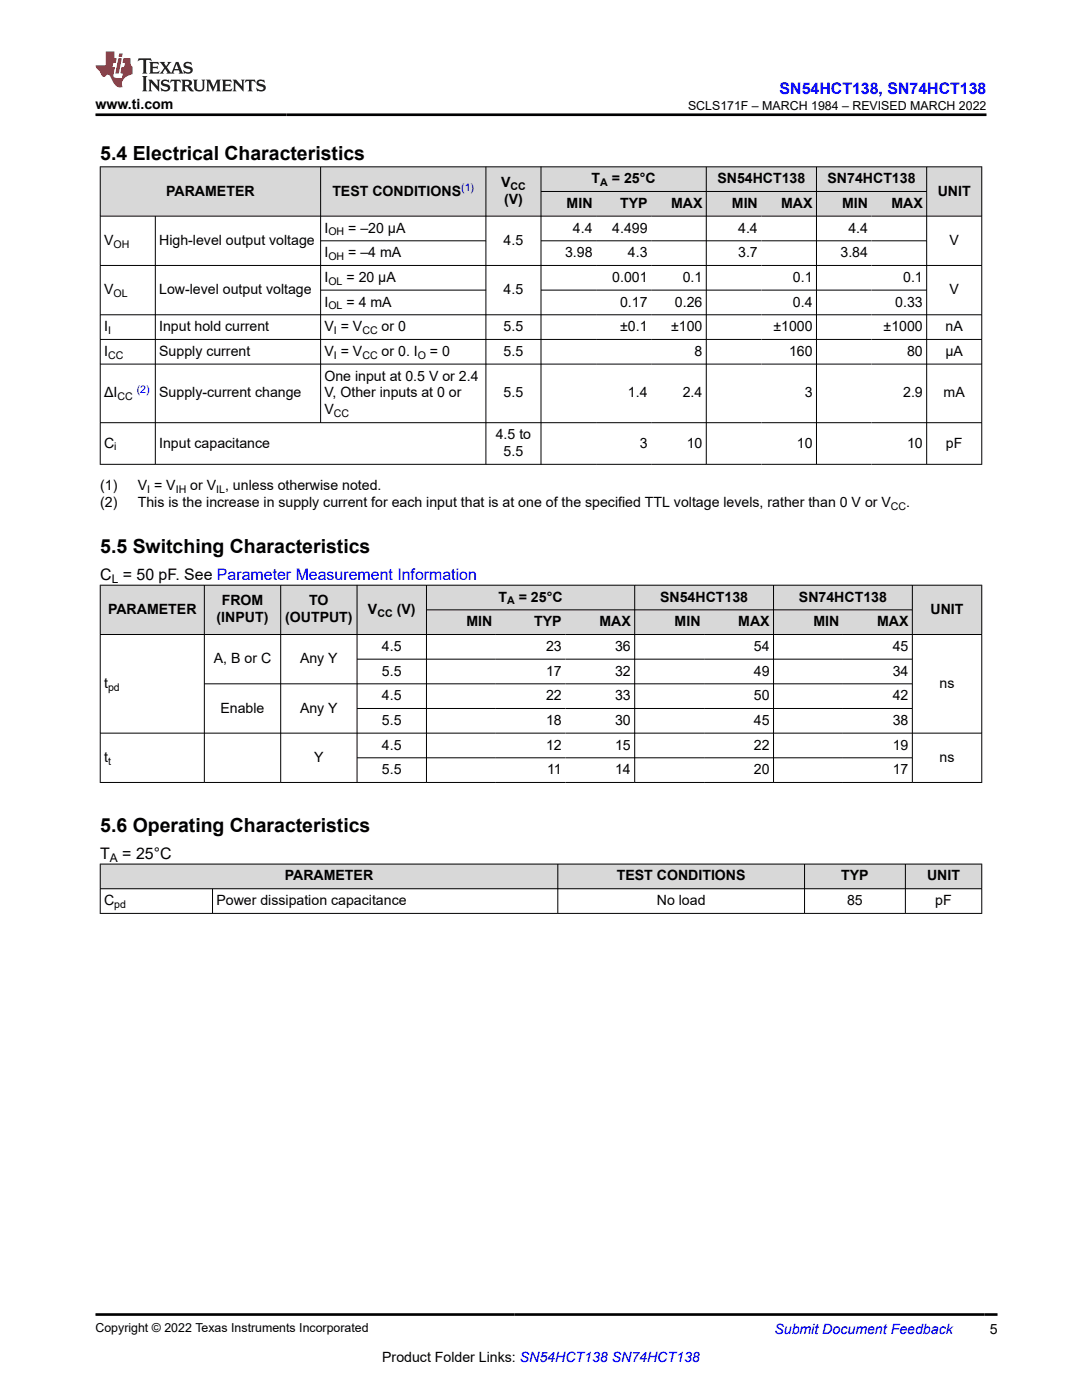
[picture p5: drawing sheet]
<svg xmlns="http://www.w3.org/2000/svg" width="216mm" height="279mm" viewBox="0 0 216 279" stroke-linecap="round" stroke-linejoin="round" font-family="sans-serif">
<g fill="#d8d8d8">
<path d="M20 33.3h175.9v4.9h-175.9z" fill-rule="evenodd"/>
<path d="M20.1 33.4h43.8v9.7h-43.8z" fill-rule="evenodd"/>
<path d="M64 33.4h32.9v9.7h-32.9z" fill-rule="evenodd"/>
<path d="M97 33.4h10.9v9.7h-10.9z" fill-rule="evenodd"/>
<path d="M108 33.4h32.9v4.8h-32.9z" fill-rule="evenodd"/>
<path d="M141 33.4h21.9v4.8h-21.9z" fill-rule="evenodd"/>
<path d="M163 33.4h21.8v4.8h-21.8z" fill-rule="evenodd"/>
<path d="M185 33.4h10.8v9.7h-10.8z" fill-rule="evenodd"/>
<path d="M108 38.3h10.9v4.8h-10.9z" fill-rule="evenodd"/>
<path d="M118.9 38.3h11v4.8h-11z" fill-rule="evenodd"/>
<path d="M129.9 38.3h11v4.8h-11z" fill-rule="evenodd"/>
<path d="M141 38.3h10.9v4.8h-10.9z" fill-rule="evenodd"/>
<path d="M151.9 38.3h11v4.8h-11z" fill-rule="evenodd"/>
<path d="M163 38.3h10.9v4.8h-10.9z" fill-rule="evenodd"/>
<path d="M173.9 38.3h10.9v4.8h-10.9z" fill-rule="evenodd"/>
</g>
<g fill="none" stroke="#000" stroke-width=".2">
<path d="M19.9 33.3h176.1M20 33.2v59.5M64 33.2v51.2M97 33.2v59.5M107.9 33.2v59.5M107.9 38.2h77.1M140.9 33.2v59.5M162.9 33.2v59.5M184.9 33.2v59.5M195.9 33.2v59.5M19.9 43.1h176.1M19.9 53h176.1"/>
<path d="M31 43.1v49.6M64 48.1h33M64 57.9h33M107.9 48.1h77.1M107.9 57.9h77.1M19.9 62.8h176.1M19.9 67.7h176.1M19.9 72.7h176.1M19.9 84.4h176.1M19.9 92.7h176.1"/>
</g>
<g fill="#d8d8d8">
<path d="M20 116.8h175.9v4.9h-175.9z" fill-rule="evenodd"/>
<path d="M20.1 116.8h20.6v9.8h-20.6z" fill-rule="evenodd"/>
<path d="M40.8 116.8h15.1v9.8h-15.1z" fill-rule="evenodd"/>
<path d="M56.1 116.8h15.1v9.8h-15.1z" fill-rule="evenodd"/>
<path d="M71.3 116.8h13.7v9.8h-13.7z" fill-rule="evenodd"/>
<path d="M85.2 116.8h41.4v4.8h-41.4z" fill-rule="evenodd"/>
<path d="M126.7 116.8h27.6v4.8h-27.6z" fill-rule="evenodd"/>
<path d="M154.4 116.8h27.6v4.8h-27.6z" fill-rule="evenodd"/>
<path d="M182.1 116.8h13.7v9.8h-13.7z" fill-rule="evenodd"/>
<path d="M85.2 121.8h13.7v4.8h-13.7z" fill-rule="evenodd"/>
<path d="M98.9 121.8h13.9v4.8h-13.9z" fill-rule="evenodd"/>
<path d="M112.8 121.8h13.8v4.8h-13.8z" fill-rule="evenodd"/>
<path d="M126.7 121.8h13.8v4.8h-13.8z" fill-rule="evenodd"/>
<path d="M140.5 121.8h13.8v4.8h-13.8z" fill-rule="evenodd"/>
<path d="M154.4 121.8h13.8v4.8h-13.8z" fill-rule="evenodd"/>
<path d="M168.2 121.8h13.8v4.8h-13.8z" fill-rule="evenodd"/>
</g>
<g fill="none" stroke="#000" stroke-width=".2">
<path d="M19.9 116.8h176.1M20 116.7v39.5M40.8 116.7v39.5M56 116.7v39.5M71.2 116.7v39.5M85.1 116.7v39.5M126.6 116.7v39.5M154.3 116.7v39.5M182 116.7v39.5M195.9 116.7v39.5M19.9 126.6h176.1M71.2 131.6h110.9"/>
<path d="M85.1 121.7h97M182.1 136.5h-141.3M19.9 146.3h176.1M19.9 156.2h176.1M71.2 141.4h110.9M71.2 151.2h110.9"/>
</g>
<g fill="#d8d8d8">
<path d="M20 172.4h175.9v5h-175.9z" fill-rule="evenodd"/>
<path d="M20.1 172.5h91.1v4.8h-91.1z" fill-rule="evenodd"/>
<path d="M111.4 172.5h49.1v4.8h-49.1z" fill-rule="evenodd"/>
<path d="M160.6 172.5h20v4.8h-20z" fill-rule="evenodd"/>
<path d="M180.7 172.5h15.1v4.8h-15.1z" fill-rule="evenodd"/>
</g>
<path d="M19.9 172.4h176.1M19.9 177.4h176.1M20 172.4v10M42.4 177.4v5M111.3 172.4v10M160.5 172.4v10M180.7 172.4v10M195.9 172.4v10M19.9 182.3h176.1" fill="none" stroke="#000" stroke-width=".2"/>
<path d="M27.7 11.6l-.2 .6 .5-.2h.6v.1v2.2l-.2 .4h1l-.2-.4v-2.2v-.1h.5l.5 .2-.1-.6zM29.8 12.4l.2 .3v1.6l-.2 .4h1.9l.1-.6a1.08 1.08 0 0 1-1.3 .2v-.7h.6l.4 .2v-.7l-.4 .2h-.6v-.5l.2-.2a1 1 0 0 1 1 .3l-.1-.5zM31.8 12.4l1 1.1-1 1.2h.9l-.2-.2 .4-.8 .5 .8-.2 .2h1.6l-.2-.2 .1-.5h1l.1 .5-.1 .2h.9l-.2-.4-.8-1.9h-.5l-1 2.1-.8-1.1 .9-1h-.8l.2 .2-.5 .6-.3-.6 .1-.2zM35.2 12.8l.4 1h-.8zM36.8 12.5a.65 .65 0 0 0-.2 .7 .65 .65 0 0 0 .6 .5l.7 .1 .1 .3a.79 .79 0 0 1-.7 .4 .79 .79 0 0 1-.7-.5l.1 .7 .2-.1a.93 .93 0 0 0 1.1 0 .93 .93 0 0 0 .4-.9 1.46 1.46 0 0 0-1.2-.6l-.1-.3a1.09 1.09 0 0 1 1.2 .2l-.2-.6-.1 .1-.6-.2zM28.4 15.2l.2 .4v2.2l-.2 .4h1l-.2-.4v-2.2l.2-.4zM29.6 15.9l.2 .4v1.5l-.2 .4h.8l-.3-.4v-1.3l1.7 1.8v-2l.2-.4h-.8l.2 .2 .1 1.1-1.2-1.3zM32.3 16a.65 .65 0 0 0-.2 .8 .65 .65 0 0 0 .7 .4l.6 .2 .1 .2a.79 .79 0 0 1-.7 .4 .79 .79 0 0 1-.7-.5l.1 .7 .2-.1a.93 .93 0 0 0 1.1 .1 .93 .93 0 0 0 .4-1 1.46 1.46 0 0 0-1.2-.5l-.1-.4a1.09 1.09 0 0 1 1.2 .2l-.2-.6-.1 .1-.6-.1zM34.1 15.9l-.1 .6a.63 .63 0 0 1 .7-.3l.1 1.6-.3 .4h1l-.2-.4v-1.6a.66 .66 0 0 1 .8 .3l-.1-.6zM36.2 15.9l.2 .4v1.5l-.2 .4h.9l-.2-.2v-.7h.5l.1 .2a.79 .79 0 0 0 1.2 .6l-1-.9a.61 .61 0 0 0 .6-.6 .61 .61 0 0 0-.5-.7zM36.9 16.2h.2a.47 .47 0 0 1 .5 .1 .47 .47 0 0 1 .1 .5l-.2 .1-.6 .1zM38.5 15.9l.2 .2a2.27 2.27 0 0 0 .4 2 1.04 1.04 0 0 0 1.7-.7v-1.3l.2-.2h-.8l.2 .4v1.1a.6 .6 0 0 1-.6 .6 .6 .6 0 0 1-.6-.6v-1.1l.3-.4zM41.1 15.9l.2 .4v1.5l-.2 .4h.7l-.2-.4v-1.4l.9 1.9 .8-1.9v1.4l-.2 .4h1l-.3-.4v-1.5l.3-.4h-.8l-.7 1.5-.7-1.5zM44.3 15.9l.2 .4v1.5l-.2 .4h1.9l.1-.6a1.09 1.09 0 0 1-1.3 .2v-.7h.6l.4 .2v-.6l-.4 .2h-.6v-.6l.2-.1a1.01 1.01 0 0 1 1 .3l-.1-.6zM46.4 15.9l.3 .4v1.5l-.3 .4h.8l-.2-.4v-1.3l1.6 1.8v-2l.2-.4h-.7l.2 .2v1.1l-1.2-1.3zM49 15.9l-.1 .6a.63 .63 0 0 1 .8-.3v1.6l-.3 .4h1l-.2-.4v-1.6a.66 .66 0 0 1 .8 .3l-.1-.6zM51.4 16a.65 .65 0 0 0-.2 .8 .65 .65 0 0 0 .6 .4l.6 .2 .2 .2a.79 .79 0 0 1-.8 .4 .79 .79 0 0 1-.6-.5l.1 .7 .2-.1a.93 .93 0 0 0 1 .1 .93 .93 0 0 0 .5-1 1.46 1.46 0 0 0-1.3-.5l-.1-.4a1.09 1.09 0 0 1 1.3 .2l-.2-.6-.2 .1-.5-.1z" fill="#231f20"/>
<path d="M21.1 10.3v2.7h-2.1l.1 .4 .9 1a.95 .95 0 0 0 .9 .9 .59 .59 0 0 1 .6-.4 .59 .59 0 0 1 .5 .3l.4 .8a1.59 1.59 0 0 0 2.1 1.4 1.61 1.61 0 0 1 1-2.3l1-.3-.1-1.5a1.59 1.59 0 0 1-.4-1.7h-1.4l-.2 .9h.5l-.1 .9h-.5l-.2 .9v.3l.4 .1-.2 .9h-.6a.73 .73 0 0 1-1.1-.7l.3-1.5h-.5l.2-.9h.5l.2-.9h-.5v-1.3zM23.6 11.6l-.6 3.1h.7l.6-3.1zM23.8 10.7l-.1 .6h.7l.1-.6z" fill="#ed1c24"/>
<path d="M19 22.9h177.8M19 262.3h180" fill="none" stroke="#000" stroke-width=".53"/>
<g font-size="3.9">
<text x="20" y="32">5.4 Electrical Characteristics</text>
<text x="20" y="110.3">5.5 Switching Characteristics</text>
<text x="20" y="166">5.6 Operating Characteristics</text>
</g>
<text font-size="3.2" fill="#00f" x="155.6" y="18.7">SN54HCT138, SN74HCT138</text>
<g font-size="3.2">
<text x="20" y="115.7">C = 50 pF. See Parameter Measurement Information</text>
<text x="20" y="171.4">T</text>
<text x="24.4" y="171.4">= 25°C</text>
</g>
<g font-size="2.8">
<text x="19" y="21.8">www.ti.com</text>
<text x="33.2" y="39">PARAMETER</text>
<text x="66.3" y="39">TEST CONDITIONS</text>
<text x="100" y="37.3">V</text>
<text x="100.6" y="40.7">(V)</text>
<text x="113.1" y="41.5">MIN</text>
<text x="118.1" y="36.6">T</text>
<text x="122.1" y="36.6">= 25°C</text>
<text x="123.7" y="41.5">TYP</text>
<text x="133.9" y="41.5">MAX</text>
<text x="143.1" y="36.6">SN54HCT138</text>
<text x="146" y="41.5">MIN</text>
<text x="155.9" y="41.5">MAX</text>
<text x="165.1" y="36.6">SN74HCT138</text>
<text x="168" y="41.5">MIN</text>
<text x="177.9" y="41.5">MAX</text>
<text x="187.1" y="39">UNIT</text>
<text x="64.7" y="46.4">I</text>
<text x="69.5" y="46.4">= –20 μA</text>
<text x="114.3" y="46.4">4.4</text>
<text x="122.2" y="46.4">4.499</text>
<text x="147.3" y="46.4">4.4</text>
<text x="169.3" y="46.4">4.4</text>
<text x="20.8" y="48.9">V</text>
<text x="31.8" y="48.9">High-level output voltage</text>
<text x="64.7" y="51.3">I</text>
<text x="69.5" y="51.3">= –4 mA</text>
<text x="100.5" y="48.9">4.5</text>
<text x="112.7" y="51.3">3.98</text>
<text x="125.3" y="51.3">4.3</text>
<text x="147.3" y="51.3">3.7</text>
<text x="167.7" y="51.3">3.84</text>
<text x="189.5" y="48.9">V</text>
<text x="20.8" y="58.7">V</text>
<text x="31.8" y="58.7">Low-level output voltage</text>
<text x="64.7" y="56.3">I</text>
<text x="69.1" y="56.3">= 20 μA</text>
<text x="100.5" y="58.7">4.5</text>
<text x="122.2" y="56.3">0.001</text>
<text x="136.2" y="56.3">0.1</text>
<text x="158.2" y="56.3">0.1</text>
<text x="180.2" y="56.3">0.1</text>
<text x="189.5" y="58.7">V</text>
<text x="64.7" y="61.2">I</text>
<text x="69.1" y="61.2">= 4 mA</text>
<text x="123.7" y="61.2">0.17</text>
<text x="134.7" y="61.2">0.26</text>
<text x="158.2" y="61.2">0.4</text>
<text x="178.6" y="61.2">0.33</text>
<text x="20.8" y="66.1">I</text>
<text x="20.8" y="71">I</text>
<text x="31.8" y="66.1">Input hold current</text>
<text x="31.8" y="71">Supply current</text>
<text x="64.7" y="66.1">V = V</text>
<text x="64.7" y="71">V = V</text>
<text x="76.2" y="66.1">or 0</text>
<text x="76.2" y="71">or 0. I</text>
<text x="85.8" y="71">= 0</text>
<text x="100.5" y="66.1">5.5</text>
<text x="100.5" y="71">5.5</text>
<text x="123.8" y="66.1">±0.1</text>
<text x="133.9" y="66.1">±100</text>
<text x="138.6" y="71">8</text>
<text x="154.3" y="66.1">±1000</text>
<text x="157.4" y="71">160</text>
<text x="176.3" y="66.1">±1000</text>
<text x="181" y="71">80</text>
<text x="188.6" y="71">μA</text>
<text x="188.7" y="66.1">nA</text>
<text x="64.7" y="75.9">One input at 0.5 V or 2.4</text>
<text x="20.8" y="79.3">ΔI</text>
<text x="31.8" y="79.3">Supply-current change</text>
<text x="64.7" y="79.3">V, Other inputs at 0 or</text>
<text x="64.7" y="82.7">V</text>
<text x="100.5" y="79.3">5.5</text>
<text x="125.3" y="79.3">1.4</text>
<text x="136.2" y="79.3">2.4</text>
<text x="160.6" y="79.3">3</text>
<text x="180.2" y="79.3">2.9</text>
<text x="188.3" y="79.3">mA</text>
<text x="20.8" y="89.3">C</text>
<text x="31.8" y="89.3">Input capacitance</text>
<text x="98.9" y="87.6">4.5 to</text>
<text x="127.7" y="89.3">3</text>
<text x="137" y="89.3">10</text>
<text x="159" y="89.3">10</text>
<text x="181" y="89.3">10</text>
<text x="188.8" y="89.3">pF</text>
<text x="100.5" y="91">5.5</text>
<text x="20" y="101.2">(2)</text>
<text x="20" y="97.8">(1)</text>
<text x="27.5" y="97.8">V = V</text>
<text x="27.5" y="101.2">This is the increase in supply current for each input that is at one of the specified TTL voltage levels, rather than 0 V or V</text>
<text x="38" y="97.8">or V , unless otherwise noted.</text>
<text x="180.8" y="101.2">.</text>
<text x="21.6" y="122.5">PARAMETER</text>
<text x="43.2" y="124.2">(INPUT)</text>
<text x="44.2" y="120.8">FROM</text>
<text x="56.9" y="124.2">(OUTPUT)</text>
<text x="61.7" y="120.8">TO</text>
<text x="73.4" y="122.5">V</text>
<text x="79.2" y="122.5">(V)</text>
<text x="93.1" y="125">MIN</text>
<text x="99.5" y="120.1">T</text>
<text x="103.5" y="120.1">= 25°C</text>
<text x="106.6" y="125">TYP</text>
<text x="119.6" y="125">MAX</text>
<text x="131.7" y="120.1">SN54HCT138</text>
<text x="134.6" y="125">MIN</text>
<text x="147.3" y="125">MAX</text>
<text x="159.4" y="120.1">SN74HCT138</text>
<text x="162.3" y="125">MIN</text>
<text x="175" y="125">MAX</text>
<text x="185.7" y="122.5">UNIT</text>
<text x="76.2" y="129.9">4.5</text>
<text x="109" y="129.9">23</text>
<text x="122.7" y="129.9">36</text>
<text x="150.4" y="129.9">54</text>
<text x="178.1" y="129.9">45</text>
<text x="20.8" y="137.3">t</text>
<text x="42.7" y="132.4">A, B or C</text>
<text x="59.9" y="132.4">Any Y</text>
<text x="76.2" y="134.8">5.5</text>
<text x="109" y="134.8">17</text>
<text x="122.7" y="134.8">32</text>
<text x="150.4" y="134.8">49</text>
<text x="178.1" y="134.8">34</text>
<text x="187.5" y="137.3">ns</text>
<text x="44" y="142.2">Enable</text>
<text x="59.9" y="142.2">Any Y</text>
<text x="76.2" y="139.7">4.5</text>
<text x="109" y="139.7">22</text>
<text x="122.7" y="139.7">33</text>
<text x="150.4" y="139.7">50</text>
<text x="178.1" y="139.7">42</text>
<text x="76.2" y="149.6">4.5</text>
<text x="76.2" y="144.7">5.5</text>
<text x="109" y="144.7">18</text>
<text x="109" y="149.6">12</text>
<text x="122.7" y="144.7">30</text>
<text x="122.7" y="149.6">15</text>
<text x="150.4" y="144.7">45</text>
<text x="150.4" y="149.6">22</text>
<text x="178.1" y="144.7">38</text>
<text x="178.1" y="149.6">19</text>
<text x="20.8" y="152">t</text>
<text x="62.7" y="152">Y</text>
<text x="76.2" y="154.5">5.5</text>
<text x="109.2" y="154.5">11</text>
<text x="122.7" y="154.5">14</text>
<text x="150.4" y="154.5">20</text>
<text x="178.1" y="154.5">17</text>
<text x="187.5" y="152">ns</text>
<text x="56.8" y="175.7">PARAMETER</text>
<text x="123.1" y="175.7">TEST CONDITIONS</text>
<text x="167.9" y="175.7">TYP</text>
<text x="185" y="175.7">UNIT</text>
<text x="20.8" y="180.6">C</text>
<text x="43.2" y="180.6">Power dissipation capacitance</text>
<text x="131.1" y="180.6">No load</text>
<text x="169" y="180.6">85</text>
<text x="186.6" y="180.6">pF</text>
<text x="197.5" y="266.1">5</text>
<text x="76.3" y="271.7">Product Folder Links: SN54HCT138 SN74HCT138</text>
</g>
<text font-size="2.8" fill="#00f" x="154.5" y="266.2">Submit Document Feedback</text>
<g font-size="2.5">
<text x="137.3" y="21.9">SCLS171F – MARCH 1984 – REVISED MARCH 2022</text>
<text x="19" y="265.9">Copyright © 2022 Texas Instruments Incorporated</text>
</g>
<g font-size="2.4">
<text x="22.3" y="116.4">L</text>
<text x="21.9" y="172">A</text>
</g>
<g font-size="2.1" fill="#00f">
<text x="92" y="38.1">(1)</text>
<text x="27.3" y="78.4">(2)</text>
</g>
<g font-size="2.1">
<text x="101.9" y="37.9">CC</text>
<text x="119.8" y="37.1">A</text>
<text x="65.5" y="47">OH</text>
<text x="22.6" y="49.4">OH</text>
<text x="65.5" y="51.9">OH</text>
<text x="22.6" y="59.3">OL</text>
<text x="65.5" y="56.8">OL</text>
<text x="65.5" y="61.7">OL</text>
<text x="21.6" y="66.7">I</text>
<text x="21.6" y="71.6">CC</text>
<text x="66.6" y="66.7">I</text>
<text x="66.6" y="71.6">I</text>
<text x="72.3" y="66.7">CC</text>
<text x="72.3" y="71.6">CC</text>
<text x="83.4" y="71.6">O</text>
<text x="23.4" y="79.9">CC</text>
<text x="66.6" y="83.3">CC</text>
<text x="22.8" y="89.9">i</text>
<text x="29.4" y="98.4">I</text>
<text x="35.1" y="98.4">IH</text>
<text x="43.1" y="98.4">IL</text>
<text x="177.8" y="101.8">CC</text>
<text x="75.3" y="123.1">CC</text>
<text x="101.2" y="120.6">A</text>
<text x="21.6" y="137.8">pd</text>
<text x="21.6" y="152.6">t</text>
<text x="22.8" y="181.2">pd</text>
</g>
</svg>
